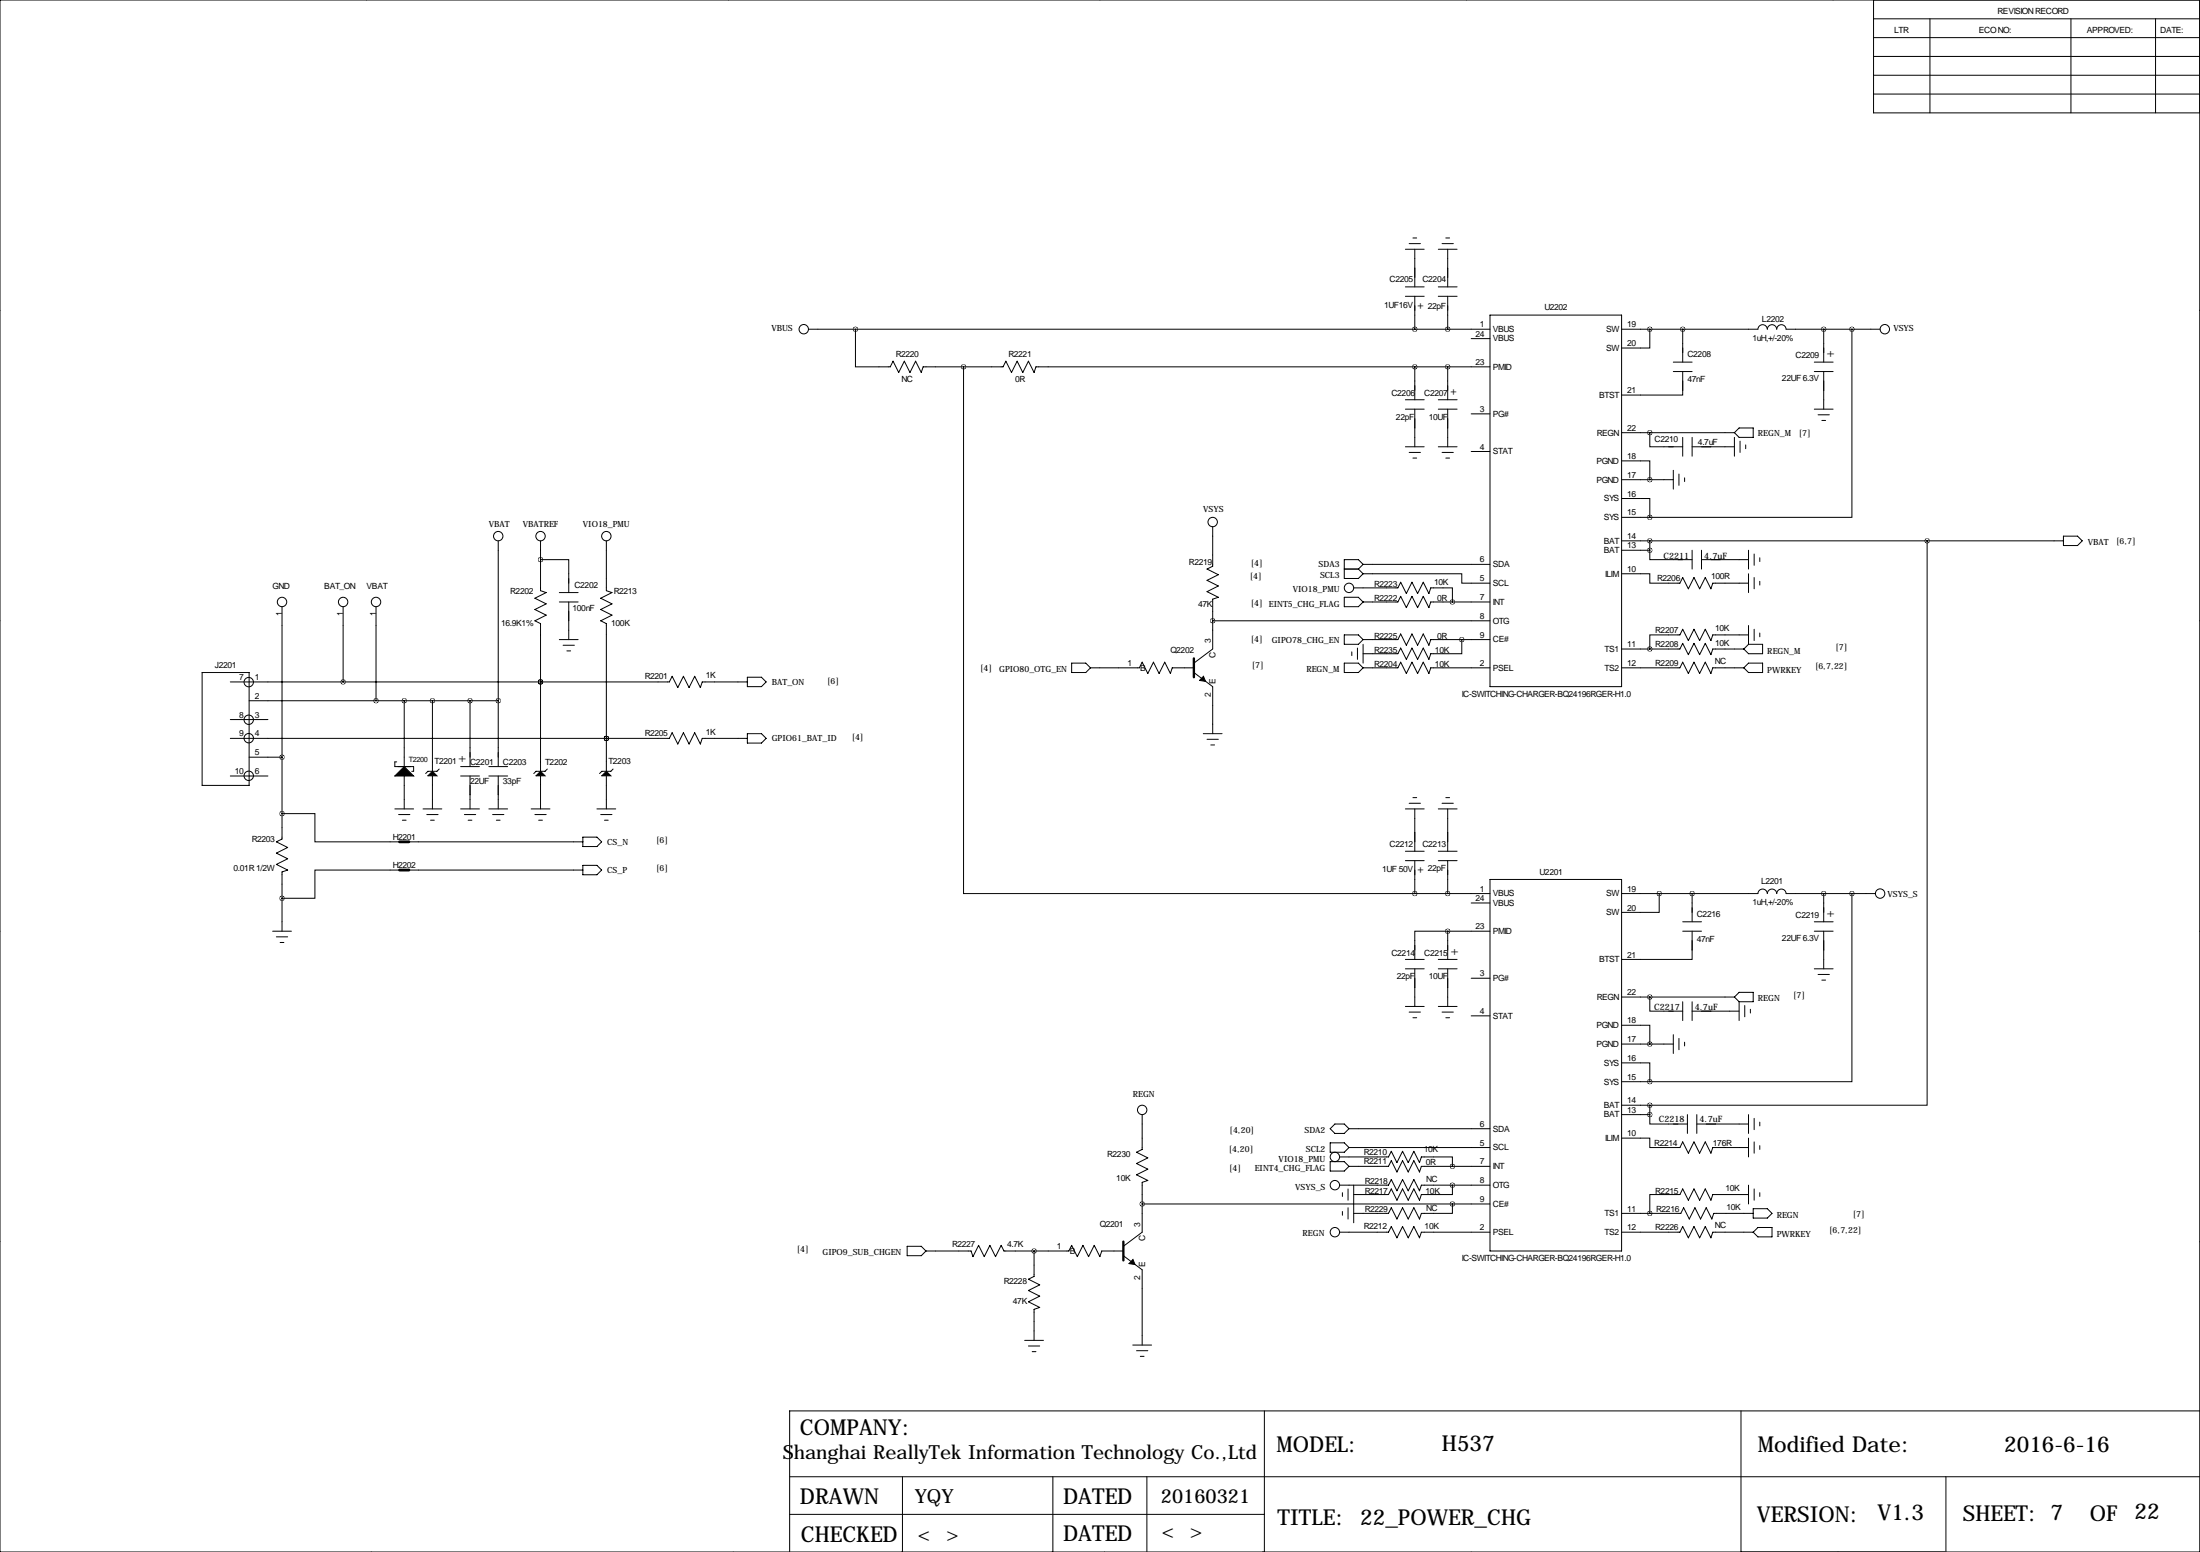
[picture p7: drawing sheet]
<svg xmlns="http://www.w3.org/2000/svg" width="594mm" height="419mm" viewBox="0 0 594 419" stroke-linecap="round" stroke-linejoin="round" font-family="sans-serif">
<g fill="none" stroke="#000" stroke-width=".27">
<path d="M99.1 0h.1M196.8 0h.1M297.2 0h.1M396.2 0h.1M495.3 0h.1M0 0h594.4v419.1h-594.4zM506.2 0v30.5h88.2M506.2 15.2h88.2M506.2 10.2h88.2M506.2 5.1h88.2M521.5 5.1v25.4M559.6 5.1v25.4"/>
<path d="M582.4 5.1v25.4M506.2 20.3h88.2M506.2 25.4h88.2M379.7 77.5h5.1M379.7 67.3h5.1M380.7 65.8h3.1M381.8 64.3h1M382.3 67.3v10.2M388.6 77.5h5.1M388.6 67.3h5.1M389.6 65.8h3.1M390.7 64.3h1"/>
<path d="M391.2 67.3v10.2M-.1 83.8h.1M218.4 88.9h184.2M231.1 88.9v10.2h9.4l.8-1.6 1.5 3.1 1.5-3.1 1.6 3.1 1.5-3.1 1.5 3.1 .5-1.5h21.6l.8-1.6 1.5 3.1 1.5-3.1 1.6 3.1 1.5-3.1 1.5 3.1 .5-1.5h122.7M260.3 99.1v142.2h122M379.7 80h5.1M382.3 80v8.9M382.3 99.1v8.8M388.6 80h5.1M391.2 80v8.9M391.2 99.1v8.8M397.5 91.4h5.1"/>
<path d="M402.6 85.1h35.5v100.3h-35.5zM438.1 88.9h36.9a1.27 1.27 0 0 1 1.3-1.2 1.27 1.27 0 0 1 1.2 1.2 1.27 1.27 0 0 1 1.3-1.2 1.27 1.27 0 0 1 1.3 1.2 1.27 1.27 0 0 1 1.2-1.2 1.27 1.27 0 0 1 1.3 1.2h25.4M445.8 88.9v5.1h-7.7M452.1 97.8h5.1M454.7 88.9v8.9M490.2 97.8h5.1M492.8 88.9v8.9M500.4 88.9v50.8h-54.6M594.4 83.8h.1M379.7 107.9h5.1M379.7 110.5h5.1M382.3 110.5v10.1"/>
<path d="M388.6 107.9h5.1M388.6 110.5h5.1M391.2 110.5v10.1M397.5 111.8h5.1M438.1 116.8h30.5M445.8 116.8v3.8h8.9M452.1 100.3h5.1M454.7 100.3v6.4h-16.6M454.7 118.1v5.1M457.2 118.1v5.1M468.6 118.1v5.1M469.9 115.6h3.8v2.5h-3.8l-1.3-1.3z"/>
<path d="M470.2 119.1v3.1M490.2 100.3h5.1M490.2 110.5h5.1M491.2 112h3.1M492.3 113.5h1M492.8 100.3v10.2M379.7 120.6h5.1M380.7 122.2h3.1M381.8 123.7h1M388.6 120.6h5.1M389.6 122.2h3.1M390.7 123.7h1"/>
<path d="M397.5 121.9h5.1M438.1 124.5h7.7v5M438.1 134.6h7.7v5.1M438.1 139.7h7.7M438.1 129.5h14M452.1 127v5.1M453.6 128v3.1M455.2 129v1M457.2 120.6h11.4M471.7 120.1v1.1M134.6 146.1v60.9M146 151.1h7.7v8.9"/>
<path d="M146 146.1v13.4l1.6 .5-3.1 1.5 3.1 1.6-3.1 1.5 3.1 1.5-3.1 1.5 1.5 .8v39.9M163.8 146.1v13.4l1.6 .5-3.1 1.5 3.1 1.6-3.1 1.5 3.1 1.5-3.1 1.5 1.5 .8v39.9M327.7 142.2v10.7l-1.6 .8 3.1 1.5-3.1 1.5 3.1 1.5-3.1 1.6 3.1 1.5-1.5 .5v13.5l-5.1 3.8M363.2 153.7h3.8M365.8 158.8h11.9l.8-1.6 1.5 3.1 1.5-3.1 1.5 3.1 1.6-3.1 1.5 3.1 .5-1.5h5.8v3.8M367 153.7l1.3 1.2M368.3 154.9h26.7v2.6h7.6M368.3 152.4h34.3M368.3 152.4l-1.3-1.3h-3.8v5.1h3.8l1.3-1.3M368.3 152.4l-1.3 1.3M438.1 154.9h7.7v2.6h8.1l.8-1.5 1.5 3 1.5-3 1.5 3 1.6-3 1.5 3 .5-1.5h9.6M438.1 148.6h7.7"/>
<path d="M438.1 146.1h119.4M445.8 148.6v2.5h11.4M445.8 146.1v2.5M457.2 148.6v5.1M459.7 151.1h12.7M459.7 148.6v5.1M472.4 148.6v5.1M472.4 154.9v5.1M474 149.6v3.1M474 156v3M475.5 150.6v1M475.5 157v1"/>
<path d="M520.7 146.1v152.3h-74.9M557.5 144.8h3.8l1.3 1.3-1.3 1.2h-3.8zM-.1 167.6h.1M76.2 163.8v62.8l-1.5 .7 3 1.6-3 1.5 3 1.5-3 1.5 3 1.5-1.5 .6v16M92.7 163.8v20.3M101.6 163.8v25.4M151.1 160h5.1M151.1 162.6h5.1M151.1 172.7h5.1M152.1 174.2h3.1M153.2 175.8h1M153.7 162.6v10.1"/>
<path d="M289.6 179.1h3.8l1.2 1.2-1.2 1.3h-3.8zM327.7 167.6h74.9M363.2 171.4h3.8l1.3 1.3-1.3 1.3h-3.8zM363.2 179.1h3.8l1.3 1.2-1.3 1.3h-3.8zM363.2 161.3h3.8l1.3 1.3-1.3 1.2h-3.8zM365.3 176v1M366.8 175v3.1M368.3 162.6h9.4l.8-1.6 1.5 3.1 1.5-3.1 1.5 3.1 1.6-3.1 1.5 3.1 .5-1.5h16M368.3 172.7h9.4l.8-1.5 1.5 3 1.5-3 1.5 3 1.6-3 1.5 3 .5-1.5h16M368.3 174v5.1M395 172.7v3.8h-8.4l-.5 1.6-1.5-3.1-1.6 3.1-1.5-3.1-1.5 3.1-1.5-3.1-.8 1.5h-9.4M438.1 175.3h15.8l.8-1.6 1.5 3.1 1.5-3.1 1.5 3.1 1.6-3.1 1.5 3.1 .5-1.5h8.4"/>
<path d="M472.4 171.4h-9.6l-.5 1.6-1.5-3.1-1.6 3.1-1.5-3.1-1.5 3.1-1.5-3.1-.8 1.5h-8.1v3.9M472.4 174h3.8v2.5h-3.8l-1.2-1.2M472.4 179.1h3.8v2.5h-3.8l-1.2-1.3zM472.4 168.9v5.1M472.4 174l-1.2 1.3M474 169.9v3.1M475.5 170.9v1.1M594.4 167.6h.1M54.6 181.6h12.7v30.5h-12.7zM62.2 184.1h118.6l.8-1.5 1.5 3.1 1.6-3.1 1.5 3.1 1.5-3.1 1.5 3.1 .5-1.6h12.2M62.2 199.4h118.6l.8-1.5 1.5 3 1.6-3 1.5 3 1.5-3 1.5 3 .5-1.5h12.2M62.2 194.3h10.2"/>
<path d="M67.3 189.2h67.3M109.2 189.2v29.2M116.8 189.2v19.1M127 189.2v17.8M146 184.1h.1M163.8 199.4h.1M201.9 182.9h3.8l1.3 1.2-1.3 1.3h-3.8zM201.9 198.1h3.8l1.3 1.3-1.3 1.3h-3.8zM294.6 180.3h13.2l.8-1.5 1.5 3.1 1.6-3.1 1.5 3.1 1.5-3.1 1.5 3.1 .5-1.6h5.9M322.6 181.6l5.1 3.8v12.7M325.1 198.1h5.1M326.1 199.6h3.1"/>
<path d="M368.3 180.3h9.4l.8-1.5 1.5 3.1 1.5-3.1 1.5 3.1 1.6-3.1 1.5 3.1 .5-1.6h16M438.1 180.3h15.8l.8-1.5 1.5 3.1 1.5-3.1 1.5 3.1 1.6-3.1 1.5 3.1 .5-1.6h8.4M62.2 209.5h10.2M67.3 204.5h8.9M76.2 219.7h8.9v7.6h22.8M106.7 218.4h5.1M107.2 205.7h-.5v1.3h5.1v1.3h-.5M107.7 220h3M114.3 218.4h5.1M115.3 220h3.1M116.8 209.5v8.9M118.7 207.7l-.6 .6h-2.5l-.6 .6"/>
<path d="M124.5 207h5M124.5 209.5h5M124.5 218.4h5M125.5 220h3M127 209.5v8.9M132.1 207h5.1M132.1 209.5h5.1M132.1 218.4h5.1M133.1 220h3M134.6 209.5v8.9M143.5 218.4h5.1M144.5 220h3.1"/>
<path d="M146 209.5v8.9M147.9 207.7l-.6 .6h-2.5l-.6 .6M161.3 218.4h5.1M162.3 220h3.1M163.8 209.5v8.9M165.7 207.7l-.7 .6h-2.4l-.6 .6M327.2 201.2h1M379.7 218.4h5.1M380.7 216.9h3.1M381.8 215.4h1M382.3 218.4v11.5M388.6 218.4h5.1"/>
<path d="M389.6 216.9h3.1M390.7 215.4h1M391.2 218.4v11.5M107.9 234.9h-22.8v7.7h-8.9M108.7 221.5h1M110.5 227.3h47M110.5 234.9h47M116.3 221.5h1M126.5 221.5h1M134.1 221.5h1M145.5 221.5h1.1M157.5 226.1h3.8l1.3 1.2-1.3 1.3h-3.8z"/>
<path d="M157.5 233.7h3.8l1.3 1.2-1.3 1.3h-3.8zM163.3 221.5h1M379.7 232.4h5.1M379.7 229.9h5.1M382.3 232.4v8.9M388.6 232.4h5.1M388.6 229.9h5.1M391.2 232.4v8.9M402.6 237.5h35.5v100.3h-35.5zM-.1 251.5h.1M73.7 251.5h5M74.7 253h3"/>
<path d="M75.7 254.5h1M379.7 259.1h5.1M382.3 241.3h20.3M388.6 259.1h5.1M391.2 251.5h-8.9v7.6M391.2 251.5h11.4M391.2 251.5v7.6M397.5 243.8h5.1M438.1 241.3h36.9a1.27 1.27 0 0 1 1.3-1.2 1.27 1.27 0 0 1 1.2 1.2 1.27 1.27 0 0 1 1.3-1.2 1.27 1.27 0 0 1 1.3 1.2 1.27 1.27 0 0 1 1.2-1.2 1.27 1.27 0 0 1 1.3 1.2h24.1M448.3 241.3v5.1h-10.2M454.7 251.5h5M454.7 248.9h5"/>
<path d="M457.2 251.5v7.6h-19.1M457.2 241.3v7.6M490.2 251.5h5.1M490.2 248.9h5.1M492.8 241.3v7.6M492.8 251.5v10.1M500.4 241.3v50.8h-54.6M594.4 251.5h.1M379.7 261.6h5.1M379.7 271.8h5.1M380.7 273.3h3.1M381.8 274.8h1"/>
<path d="M382.3 261.6v10.2M388.6 261.6h5.1M388.6 271.8h5.1M389.6 273.3h3.1M390.7 274.8h1M391.2 261.6v10.2M397.5 264.2h5.1M397.5 274.3h5.1M438.1 276.9h7.7v5M438.1 269.2h30.5M445.8 269.2v3.8h8.9M452.1 279.4v5.1"/>
<path d="M454.7 270.5v5.1M457.2 273h12.7M457.2 270.5v5.1M468.6 269.2l1.3 1.3M468.6 269.2l1.3-1.2h3.8v2.5h-3.8M469.9 270.5v5.1M471.4 271.5v3.1M472.9 272.5v1.1M490.2 261.6h5.1M491.2 263.1h3.1M492.3 264.7h1M438.1 287h7.7v5.1"/>
<path d="M438.1 298.4h7.7M438.1 292.1h7.7M438.1 281.9h14M445.8 298.4v2.6M453.6 280.4v3.1M455.2 281.4v1M308.6 301v9.4l-1.5 .7 3 1.6-3 1.5 3 1.5-3 1.5 3 1.6-1.5 .5v13.4l-5.1 3.8M359.4 304.8l1.3-1.3h2.5l1.3 1.3-1.3 1.3h-2.5zM359.4 313.7h3.8l1.3 1.3-1.3 1.2h-3.8zM359.4 308.6h3.8l1.3 1.3-1.3 1.2h-3.8zM361.9 312.4h13.3l.7-1.5 1.5 3 1.6-3 1.5 3 1.5-3 1.5 3 .5-1.5h8.4v2.6M364.5 309.9h38.1"/>
<path d="M364.5 304.8h38.1M364.5 315h10.7l.7-1.6 1.5 3.1 1.6-3.1 1.5 3.1 1.5-3.1 1.5 3.1 .5-1.5h18.6M438.1 307.3h7.7v2.6h8.1l.8-1.5 1.5 3 1.5-3 1.5 3 1.6-3 1.5 3 .5-1.5h9.6M438.1 301h7.7M445.8 301v2.5h10.1M455.9 301v5.1M458.5 303.5h13.9M458.5 301v5.1M472.4 301v5.1M472.4 307.3v5.1M474 302v3.1M474 308.4v3"/>
<path d="M475.5 303v1M475.5 309.4v1M-.1 335.3h.1M245.1 336.5h3.8l1.3 1.3-1.3 1.3h-3.8zM250.2 337.8h12.2l.5 1.5 1.5-3 1.5 3 1.6-3 1.5 3 1.5-3 .8 1.5h17.5l.8-1.5 1.5 3 1.5-3 1.5 3 1.6-3 1.5 3 .5-1.5h5.8M279.4 337.8v6.9l-1.5 .7 3 1.6-3 1.5 3 1.5-3 1.5 3 1.6-1.5 .5v8.3M303.5 339.1l5.1 3.8v20.3M308.6 325.1h83.8M361.9 332.7h13.3l.7-1.5 1.5 3.1 1.6-3.1 1.5 3.1 1.5-3.1 1.5 3.1 .5-1.6h18.6M361.9 320h13.3l.7-1.5 1.5 3.1 1.6-3.1 1.5 3.1 1.5-3.1 1.5 3.1 .5-1.6h18.6M362.7 322.1v1M362.7 327.2v1"/>
<path d="M364.2 321.1v3M364.2 326.1v3.1M365.8 320v10.2M392.4 320v2.6h-8.4l-.5 1.5-1.5-3-1.5 3-1.5-3-1.6 3-1.5-3-.7 1.5h-9.4M392.4 325.1v2.6h-8.4l-.5 1.5-1.5-3.1-1.5 3.1-1.5-3.1-1.6 3.1-1.5-3.1-.7 1.6h-9.4M392.4 325.1h10.2M438.1 332.7h15.8l.8-1.5 1.5 3.1 1.5-3.1 1.5 3.1 1.6-3.1 1.5 3.1 .5-1.6h10.9M438.1 327.7h16.1l.7-1.6 1.5 3.1 1.6-3.1 1.5 3.1 1.5-3.1 1.5 3.1 .5-1.5h10.7M472.4 322.6h-9.6l-.5 1.5-1.5-3-1.6 3-1.5-3-1.5 3-1.5-3-.8 1.5h-8.1v5.1M472.4 320v5.1M473.7 326.4h3.8l1.3 1.3-1.3 1.2h-3.8zM474 321.1v3"/>
<path d="M475 331.5h3.8v2.5h-3.8l-1.3-1.3zM475.5 322.1v1M594.4 335.3h.1M276.9 361.9h5M277.9 363.5h3M278.9 365h1M306.1 363.2h5M307.1 364.7h3M308.1 366.3h1M213.4 398.8h381M243.8 398.8v20.3M284.5 398.8v20.3"/>
<path d="M309.9 398.8v20.3M341.6 381v38.1M470.4 381v38.1M525.8 398.8v20.3M594.4 381h-381v38.1M100.3 419.1h.1M198.1 419.1h.1M213.4 408.9h128.2M298.4 419.1h.1M397.5 419.1h.1M496.6 419.1h.1"/>
<circle cx="217.2" cy="88.9" r="1.27"/>
<circle cx="509.3" cy="88.9" r="1.27"/>
<circle cx="134.6" cy="144.8" r="1.27"/>
<circle cx="146" cy="144.8" r="1.27"/>
<circle cx="163.8" cy="144.8" r="1.27"/>
<circle cx="327.7" cy="141" r="1.27"/>
<circle cx="364.5" cy="158.7" r="1.27"/>
<circle cx="76.2" cy="162.6" r="1.27"/>
<circle cx="92.7" cy="162.6" r="1.27"/>
<circle cx="101.6" cy="162.6" r="1.27"/>
<circle cx="67.2" cy="199.3" r="1.27"/>
<circle cx="67.2" cy="194.4" r="1.27"/>
<circle cx="67.2" cy="184.2" r="1.27"/>
<circle cx="67.2" cy="209.5" r="1.27"/>
<circle cx="508" cy="241.3" r="1.27"/>
<circle cx="308.6" cy="299.7" r="1.27"/>
<circle cx="360.7" cy="312.4" r="1.27"/>
<circle cx="360.7" cy="332.7" r="1.27"/>
<circle cx="360.7" cy="320" r="1.27"/>
</g>
<path d="M325.2 182.6l.5 1.4-1.6-.3zM106.7 209.5l2.5-2.5 2.6 2.5zM115.6 209.5l1.2-1.2 1.3 1.2zM146 208.3l1.3 1.2h-2.5zM163.8 208.3l1.2 1.2h-2.4zM306.1 340.1l.6 1.4-1.6-.3z" fill="#000" stroke="#000" stroke-width=".27"/>
<path d="M107.9 227.3h2.6M107.9 234.9h2.6" fill="none" stroke="#000" stroke-width=".76"/>
<path d="M322.6 177.8v5.1M303.5 335.3v5.1" fill="none" stroke="#000" stroke-width=".63"/>
<path d="M116.8 189.2a.05 .05 0 0 0 .1 0 .05 .05 0 0 0-.1 0zM134.6 189.2a.05 .05 0 0 0 .1 0 .05 .05 0 0 0-.1 0zM445.7 292.1a.05 .05 0 0 0 .1 0 .05 .05 0 0 0-.1 0zM445.7 281.9a.05 .05 0 0 0 .1 0 .05 .05 0 0 0-.1 0zM448.3 241.3a.05 .05 0 0 0 .1 0 .05 .05 0 0 0-.1 0zM445.7 269.2a.05 .05 0 0 0 .1 0 .05 .05 0 0 0-.1 0zM445.7 139.7a.05 .05 0 0 0 .1 0 .05 .05 0 0 0-.1 0zM445.7 129.5a.05 .05 0 0 0 .1 0 .05 .05 0 0 0-.1 0zM445.7 88.9a.05 .05 0 0 0 .1 0 .05 .05 0 0 0-.1 0zM445.7 175.3a.05 .05 0 0 0 .1 0 .05 .05 0 0 0-.1 0zM492.7 88.9a.05 .05 0 0 0 .1 0 .05 .05 0 0 0-.1 0zM454.6 88.9a.05 .05 0 0 0 .1 0 .05 .05 0 0 0-.1 0zM391.1 251.5a.05 .05 0 0 0 .1 0 .05 .05 0 0 0-.1 0zM391.1 241.3a.05 .05 0 0 0 .1 0 .05 .05 0 0 0-.1 0zM391.1 88.9a.05 .05 0 0 0 .1 0 .05 .05 0 0 0-.1 0zM391.1 99.1a.05 .05 0 0 0 .1 0 .05 .05 0 0 0-.1 0zM382.2 88.9a.05 .05 0 0 0 .1 0 .05 .05 0 0 0-.1 0zM445.7 146.1a.05 .05 0 0 0 .1 0 .05 .05 0 0 0-.1 0zM445.7 148.6a.05 .05 0 0 0 .1 0 .05 .05 0 0 0-.1 0zM492.7 241.3a.05 .05 0 0 0 .1 0 .05 .05 0 0 0-.1 0zM445.7 301a.05 .05 0 0 0 .1 0 .05 .05 0 0 0-.1 0zM445.7 298.4a.05 .05 0 0 0 .1 0 .05 .05 0 0 0-.1 0zM500.3 88.9a.05 .05 0 0 0 .1 0 .05 .05 0 0 0-.1 0zM392.4 162.6a.05 .05 0 0 0 .1 0 .05 .05 0 0 0-.1 0zM392.4 315a.05 .05 0 0 0 .1 0 .05 .05 0 0 0-.1 0zM392.4 320a.05 .05 0 0 0 .1 0 .05 .05 0 0 0-.1 0zM500.3 241.3a.05 .05 0 0 0 .1 0 .05 .05 0 0 0-.1 0zM445.7 327.7a.05 .05 0 0 0 .1 0 .05 .05 0 0 0-.1 0zM109.2 189.2a.05 .05 0 0 0 .1 0 .05 .05 0 0 0-.1 0zM392.4 325.1a.05 .05 0 0 0 .1 0 .05 .05 0 0 0-.1 0zM308.6 325.1a.05 .05 0 0 0 .1 0 .05 .05 0 0 0-.1 0zM445.7 116.8a.05 .05 0 0 0 .1 0 .05 .05 0 0 0-.1 0zM146 151.1a.05 .05 0 0 0 .1 0 .05 .05 0 0 0-.1 0zM146 184.2a.05 .05 0 0 0 .1 0 .05 .05 0 0 0-.1 0zM146 184.2a.05 .05 0 0 0 .1 0 .05 .05 0 0 0-.1 0zM163.8 199.4a.05 .05 0 0 0 .1 0 .05 .05 0 0 0-.1 0zM163.8 199.4a.05 .05 0 0 0 .1 0 .05 .05 0 0 0-.1 0zM327.6 167.6a.05 .05 0 0 0 .1 0 .05 .05 0 0 0-.1 0zM382.2 99.1a.05 .05 0 0 0 .1 0 .05 .05 0 0 0-.1 0zM382.2 241.3a.05 .05 0 0 0 .1 0 .05 .05 0 0 0-.1 0zM231.1 88.9a.05 .05 0 0 0 .1 0 .05 .05 0 0 0-.1 0zM260.3 99.1a.05 .05 0 0 0 .1 0 .05 .05 0 0 0-.1 0zM92.7 184.2a.05 .05 0 0 0 .1 0 .05 .05 0 0 0-.1 0zM394.9 172.7a.05 .05 0 0 0 .1 0 .05 .05 0 0 0-.1 0z" fill="#000" stroke="#000" stroke-width="1.3"/>
<g font-size="5.9">
<text x="216.2" y="387.6">COMPANY:</text>
<text x="344.9" y="392.2">MODEL:</text>
<text x="389.6" y="391.7">H537</text>
<text x="475" y="392.2">Modified Date:</text>
<text x="541.5" y="392.2">2016-6-16</text>
<text x="216.2" y="406.1">DRAWN</text>
<text x="287.3" y="406.1">DATED</text>
<text x="345.2" y="411.7">TITLE:</text>
<text x="367.5" y="411.7">22_POWER_CHG</text>
<text x="474.7" y="411">VERSION:</text>
<text x="507.3" y="410.5">V1.3</text>
<text x="530.4" y="410.7">SHEET: 7</text>
<text x="564.7" y="410.7">OF</text>
<text x="576.7" y="410.3">22</text>
<text x="216.4" y="416.3">CHECKED</text>
<text x="287.3" y="416.1">DATED</text>
</g>
<g font-size="5.3">
<text x="211.5" y="394">Shanghai ReallyTek Information Technology Co.,Ltd</text>
<text x="247.1" y="405.9">YQY</text>
<text x="313.7" y="405.9">20160321</text>
<text x="247.9" y="416.1">&lt; &gt;</text>
<text x="313.8" y="415.4">&lt; &gt;</text>
</g>
<g font-size="3.3">
<text x="383" y="83.5">+</text>
<text x="493.5" y="96.5">+</text>
<text x="391.9" y="106.7">+</text>
<text x="123.8" y="205.7">+</text>
<text x="383" y="235.9">+</text>
<text x="493.5" y="247.6">+</text>
<text x="391.9" y="257.8">+</text>
</g>
<g font-size="2.4">
<text x="449.5" y="150.9">C2211</text>
<text x="460.5" y="150.9">4.7uF</text>
<text x="447" y="272.8">C2217</text>
<text x="458" y="272.8">4.7uF</text>
<text x="448.2" y="303">C2218</text>
<text x="459.2" y="303">4.7uF</text>
</g>
<g font-size="2.3">
<text x="539.8" y="3.8">REVISION RECORD</text>
<text x="511.8" y="8.9">LTR</text>
<text x="534.7" y="8.9">ECO NO:</text>
<text x="563.9" y="8.9">APPROVED:</text>
<text x="583.7" y="8.9">DATE:</text>
<text x="375.4" y="76.2">C2205</text>
<text x="384.3" y="76.2">C2204</text>
<text x="374" y="83.1">1UF16V</text>
<text x="385.8" y="83.3">22pF</text>
<text x="417.3" y="83.8">U2202</text>
<text x="208.4" y="89.4">VBUS</text>
<text x="399.9" y="88.4">1</text>
<text x="403.4" y="89.7">VBUS</text>
<text x="434" y="89.7">SW</text>
<text x="439.7" y="88.4">19</text>
<text x="476.1" y="86.9">L2202</text>
<text x="511.6" y="89.4">VSYS</text>
<text x="398.7" y="90.9">24</text>
<text x="403.4" y="92.2">VBUS</text>
<text x="434" y="94.7">SW</text>
<text x="439.7" y="93.5">20</text>
<text x="473.5" y="92.1">1uH,+/-20%</text>
<text x="242" y="96.5">R2220</text>
<text x="272.5" y="96.5">R2221</text>
<text x="398.7" y="98.6">23</text>
<text x="403.4" y="99.8">PMID</text>
<text x="455.9" y="96.5">C2208</text>
<text x="485.2" y="96.8">C2209</text>
<text x="243.6" y="103.1">NC</text>
<text x="274.3" y="103.1">0R</text>
<text x="375.9" y="106.9">C2206</text>
<text x="384.8" y="106.9">C2207</text>
<text x="432.1" y="107.4">BTST</text>
<text x="439.7" y="106.2">21</text>
<text x="455.9" y="103.1">47nF</text>
<text x="481.5" y="102.9">22UF 6.3V</text>
<text x="377.2" y="113.3">22pF</text>
<text x="386" y="113.3">10UF</text>
<text x="399.9" y="111.3">3</text>
<text x="403.4" y="112.5">PG#</text>
<text x="431.5" y="117.6">REGN</text>
<text x="439.7" y="116.3">22</text>
<text x="447.1" y="119.4">C2210</text>
<text x="475" y="117.9">REGN_M</text>
<text x="486" y="117.7">[7]</text>
<text x="399.9" y="121.4">4</text>
<text x="403.4" y="122.7">STAT</text>
<text x="431.3" y="125.2">PGND</text>
<text x="439.7" y="124">18</text>
<text x="458.8" y="120.1">4.7uF</text>
<text x="431.3" y="130.3">PGND</text>
<text x="439.7" y="129">17</text>
<text x="433.3" y="135.4">SYS</text>
<text x="439.7" y="134.1">16</text>
<text x="132.1" y="142.2">VBAT</text>
<text x="141.2" y="142.2">VBATREF</text>
<text x="157.5" y="142.2">VIO18_PMU</text>
<text x="325.1" y="138.2">VSYS</text>
<text x="433.3" y="140.5">SYS</text>
<text x="439.7" y="139.2">15</text>
<text x="433.3" y="149.4">BAT</text>
<text x="433.3" y="146.8">BAT</text>
<text x="439.7" y="148.1">13</text>
<text x="439.7" y="145.5">14</text>
<text x="564.1" y="147.1">VBAT</text>
<text x="571.8" y="146.9">[6,7]</text>
<text x="321.3" y="152.7">R2219</text>
<text x="338" y="152.7">[4]</text>
<text x="356.3" y="153.2">SDA3</text>
<text x="356.7" y="156">SCL3</text>
<text x="399.9" y="151.9">6</text>
<text x="403.4" y="153.2">SDA</text>
<text x="433.7" y="155.7">ILIM</text>
<text x="439.7" y="154.4">10</text>
<text x="73.7" y="159">GND</text>
<text x="87.6" y="159">BAT_ON</text>
<text x="99.1" y="159">VBAT</text>
<text x="137.9" y="160.3">R2202</text>
<text x="155.2" y="158.8">C2202</text>
<text x="165.8" y="160.3">R2213</text>
<text x="337.7" y="156.3">[4]</text>
<text x="349.3" y="159.8">VIO18_PMU</text>
<text x="371.3" y="158.5">R2223</text>
<text x="387.5" y="158">10K</text>
<text x="399.9" y="157">5</text>
<text x="403.4" y="158.2">SCL</text>
<text x="447.8" y="157">R2206</text>
<text x="462.3" y="156.5">100R</text>
<text x="76.2" y="166.3" transform="rotate(-90 76.2 166.3)">1</text>
<text x="92.7" y="166.3" transform="rotate(-90 92.7 166.3)">1</text>
<text x="101.6" y="166.3" transform="rotate(-90 101.6 166.3)">1</text>
<text x="154.7" y="165.1">100nF</text>
<text x="323.7" y="163.8">47K</text>
<text x="338" y="163.7">[4]</text>
<text x="342.8" y="163.8">EINT5_CHG_FLAG</text>
<text x="371.3" y="162.3">R2222</text>
<text x="388.3" y="162.3">0R</text>
<text x="399.9" y="162.1">7</text>
<text x="399.9" y="167.1">8</text>
<text x="403.4" y="163.3">INT</text>
<text x="135.4" y="168.9">16.9K1%</text>
<text x="165.1" y="168.9">100K</text>
<text x="327.2" y="173.7" transform="rotate(-90 327.2 173.7)">3</text>
<text x="338" y="173.3">[4]</text>
<text x="343.6" y="173.7">GIPO78_CHG_EN</text>
<text x="371.3" y="172.5">R2225</text>
<text x="388.3" y="172.5">0R</text>
<text x="399.9" y="172.2">9</text>
<text x="403.4" y="168.4">OTG</text>
<text x="403.4" y="173.5">CE#</text>
<text x="447.2" y="170.9">R2207</text>
<text x="463.4" y="170.4">10K</text>
<text x="304.6" y="179.8">1</text>
<text x="316.2" y="176.3">Q2202</text>
<text x="328.4" y="177.6" transform="rotate(-90 328.4 177.6)">C</text>
<text x="371.3" y="176.3">R2235</text>
<text x="387.7" y="176.3">10K</text>
<text x="399.9" y="179.8">2</text>
<text x="433.6" y="176">TS1</text>
<text x="439.7" y="174.8">11</text>
<text x="439.7" y="179.8">12</text>
<text x="447.2" y="174.8">R2208</text>
<text x="447.2" y="179.8">R2209</text>
<text x="463.3" y="179.3">NC</text>
<text x="463.4" y="174.5">10K</text>
<text x="477.5" y="176.5">REGN_M</text>
<text x="495.9" y="175.6">[7]</text>
<text x="58.1" y="180.3">J2201</text>
<text x="64.6" y="183.6">7</text>
<text x="68.8" y="183.6">1</text>
<text x="174.2" y="183.4">R2201</text>
<text x="190.7" y="183.1">1K</text>
<text x="208.5" y="184.9">BAT_ON</text>
<text x="223.5" y="184.7">[6]</text>
<text x="264.8" y="181.2">[4]</text>
<text x="270" y="181.4">GPIO80_OTG_EN</text>
<text x="308.1" y="181.1">B</text>
<text x="328.4" y="184.7" transform="rotate(-90 328.4 184.7)">E</text>
<text x="338.2" y="180.4">[7]</text>
<text x="353" y="181.4">REGN_M</text>
<text x="371.3" y="180.1">R2204</text>
<text x="387.7" y="180.1">10K</text>
<text x="403.4" y="181.1">PSEL</text>
<text x="433.6" y="181.1">TS2</text>
<text x="477.5" y="181.6">PWRKEY</text>
<text x="490.4" y="180.7">[6,7,22]</text>
<text x="68.8" y="188.7">2</text>
<text x="327.2" y="188.1" transform="rotate(-90 327.2 188.1)">2</text>
<text x="395" y="188.2">IC-SWITCHING-CHARGER-BQ24196RGER-H1.0</text>
<text x="64.6" y="193.8">8</text>
<text x="68.8" y="193.8">3</text>
<text x="64.6" y="198.9">9</text>
<text x="68.8" y="198.9">4</text>
<text x="68.8" y="204">5</text>
<text x="174.2" y="198.6">R2205</text>
<text x="190.7" y="198.4">1K</text>
<text x="208.5" y="200.2">GPIO61_BAT_ID</text>
<text x="230.1" y="199.7">[4]</text>
<text x="63.4" y="209">10</text>
<text x="68.8" y="209">6</text>
<text x="117.4" y="206.3">T2201</text>
<text x="127" y="206.5">C2201</text>
<text x="135.9" y="206.5">C2203</text>
<text x="147.3" y="206.5">T2202</text>
<text x="164.4" y="206.3">T2203</text>
<text x="127" y="211.6">22UF</text>
<text x="135.9" y="211.6">33pF</text>
<text x="68" y="227.3">R2203</text>
<text x="106.1" y="226.8">H2201</text>
<text x="177.3" y="227.7">[6]</text>
<text x="164.1" y="228.1">CS_N</text>
<text x="375.4" y="228.6">C2212</text>
<text x="384.3" y="228.6">C2213</text>
<text x="63.1" y="235.2">0.01R 1/2W</text>
<text x="106.1" y="234.4">H2202</text>
<text x="164.1" y="235.7">CS_P</text>
<text x="177.3" y="235.3">[6]</text>
<text x="373.5" y="235.5">1UF 50V</text>
<text x="385.8" y="235.2">22pF</text>
<text x="416" y="236.2">U2201</text>
<text x="475.8" y="238.8">L2201</text>
<text x="398.7" y="243.3">24</text>
<text x="399.9" y="240.8">1</text>
<text x="403.4" y="242.1">VBUS</text>
<text x="403.4" y="244.6">VBUS</text>
<text x="434" y="242.1">SW</text>
<text x="439.7" y="240.8">19</text>
<text x="439.7" y="245.9">20</text>
<text x="473.5" y="244.5">1uH,+/-20%</text>
<text x="510" y="242.2">VSYS_S</text>
<text x="398.7" y="251">23</text>
<text x="434" y="247.1">SW</text>
<text x="458.5" y="247.6">C2216</text>
<text x="485.2" y="247.9">C2219</text>
<text x="403.4" y="252.2">PMID</text>
<text x="458.5" y="254.3">47nF</text>
<text x="481.5" y="254">22UF 6.3V</text>
<text x="375.9" y="258.1">C2214</text>
<text x="384.8" y="258.1">C2215</text>
<text x="399.9" y="263.7">3</text>
<text x="432.1" y="259.8">BTST</text>
<text x="439.7" y="258.6">21</text>
<text x="377.4" y="264.4">22pF</text>
<text x="386" y="264.4">10UF</text>
<text x="403.4" y="264.9">PG#</text>
<text x="439.7" y="268.7">22</text>
<text x="484.5" y="269.6">[7]</text>
<text x="399.9" y="273.8">4</text>
<text x="403.4" y="275.1">STAT</text>
<text x="431.5" y="270">REGN</text>
<text x="475" y="270.3">REGN</text>
<text x="431.3" y="277.6">PGND</text>
<text x="439.7" y="281.4">17</text>
<text x="439.7" y="276.4">18</text>
<text x="431.3" y="282.7">PGND</text>
<text x="433.3" y="287.8">SYS</text>
<text x="439.7" y="286.5">16</text>
<text x="433.3" y="292.9">SYS</text>
<text x="439.7" y="291.6">15</text>
<text x="306.1" y="296.3">REGN</text>
<text x="433.3" y="299.2">BAT</text>
<text x="439.7" y="297.9">14</text>
<text x="332.2" y="305.9">[4,20]</text>
<text x="399.9" y="304.3">6</text>
<text x="403.4" y="305.6">SDA</text>
<text x="433.3" y="301.8">BAT</text>
<text x="439.7" y="300.5">13</text>
<text x="332" y="311">[4,20]</text>
<text x="352.5" y="306.1">SDA2</text>
<text x="352.9" y="311.1">SCL2</text>
<text x="368.5" y="311.9">R2210</text>
<text x="384.7" y="311.2">10K</text>
<text x="399.9" y="309.4">5</text>
<text x="403.4" y="310.6">SCL</text>
<text x="433.7" y="308.1">ILIM</text>
<text x="439.7" y="306.8">10</text>
<text x="447" y="309.4">R2214</text>
<text x="462.8" y="309.4">176R</text>
<text x="299.2" y="312.4">R2230</text>
<text x="332.1" y="316.3">[4]</text>
<text x="339" y="316.2">EINT4_CHG_FLAG</text>
<text x="345.5" y="313.7">VIO18_PMU</text>
<text x="368.5" y="314.5">R2211</text>
<text x="385.3" y="314.5">0R</text>
<text x="399.9" y="314.5">7</text>
<text x="403.4" y="315.7">INT</text>
<text x="301.6" y="319">10K</text>
<text x="350" y="321.3">VSYS_S</text>
<text x="368.8" y="322.3">R2217</text>
<text x="368.8" y="319.8">R2218</text>
<text x="385.2" y="322.3">10K</text>
<text x="385.3" y="319.3">NC</text>
<text x="399.9" y="319.5">8</text>
<text x="403.4" y="320.8">OTG</text>
<text x="447.2" y="322.3">R2215</text>
<text x="466.2" y="321.6">10K</text>
<text x="368.8" y="327.4">R2229</text>
<text x="385.3" y="326.9">NC</text>
<text x="399.9" y="324.6">9</text>
<text x="403.4" y="325.9">CE#</text>
<text x="433.6" y="328.4">TS1</text>
<text x="439.7" y="327.2">11</text>
<text x="447.5" y="327.4">R2216</text>
<text x="466.5" y="326.7">10K</text>
<text x="480.1" y="328.9">REGN</text>
<text x="500.6" y="328.5">[7]</text>
<text x="297.2" y="331.5">Q2201</text>
<text x="308.1" y="331.2" transform="rotate(-90 308.1 331.2)">3</text>
<text x="309.4" y="335.1" transform="rotate(-90 309.4 335.1)">C</text>
<text x="352" y="333.8">REGN</text>
<text x="368.5" y="332">R2212</text>
<text x="384.9" y="332">10K</text>
<text x="399.9" y="332.2">2</text>
<text x="403.4" y="333.5">PSEL</text>
<text x="433.6" y="333.5">TS2</text>
<text x="439.7" y="332.2">12</text>
<text x="447.2" y="332.2">R2226</text>
<text x="463.3" y="331.7">NC</text>
<text x="480.1" y="334">PWRKEY</text>
<text x="494.2" y="333.1">[6,7,22]</text>
<text x="215.3" y="338.2">[4]</text>
<text x="222.2" y="338.8">GIPO9_SUB_CHGEN</text>
<text x="257.3" y="336.8">R2227</text>
<text x="272.1" y="336.8">4.7K</text>
<text x="285.6" y="337.3">1</text>
<text x="289.1" y="338.6">B</text>
<text x="395" y="340.6">IC-SWITCHING-CHARGER-BQ24196RGER-H1.0</text>
<text x="271.2" y="346.7">R2228</text>
<text x="308.1" y="345.6" transform="rotate(-90 308.1 345.6)">2</text>
<text x="309.4" y="342.1" transform="rotate(-90 309.4 342.1)">E</text>
<text x="273.7" y="352.1">47K</text>
</g>
<text font-size="2" x="110.5" y="205.8">T2200</text>
</svg>
